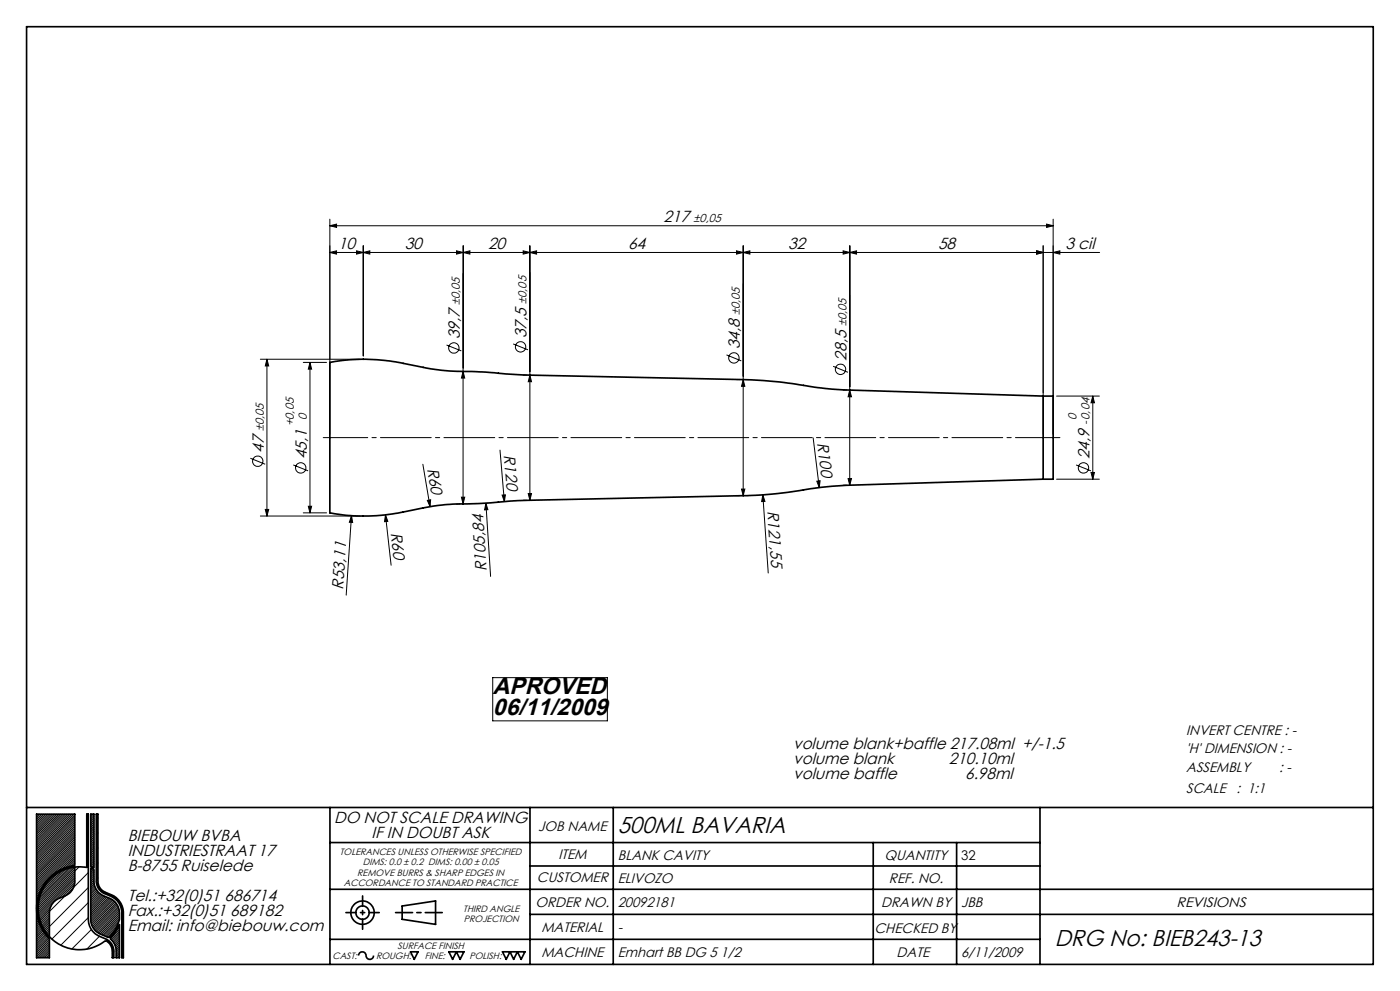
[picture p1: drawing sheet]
<svg xmlns="http://www.w3.org/2000/svg" width="420mm" height="297mm" viewBox="0 0 420 297" stroke-linecap="round" stroke-linejoin="round" font-family="sans-serif">
<g fill="none" stroke="#000" stroke-width=".3">
<path d="M99 67.7l2-.5v1zM99 75.7l2-.5v1zM99 75.7h230.9M99 65.7v64.5M99 67.7h216.9M107 75.2l2 .5-2 .5zM109 75.7l1.9-.5v1zM109 73.7v33M136.9 75.2l2.1 .5-2.1 .5zM139 75.7l2-.5v1zM139 73.7v36.6M157 75.2l2 .5-2 .5z"/>
<path d="M159 75.7l2-.5v1zM159 73.7v76.2M220.9 75.2l2.1 .5-2.1 .5zM223 75.7l2-.5v1zM223 73.7v74.9M252.9 75.2l2.1 .5-2.1 .5zM255 75.7l2-.5v1zM255 73.7l-.1 71.7M311 75.2l1.9 .5-1.9 .5zM312.9 73.7v56.5M314 67.2l1.9 .5-1.9 .5zM315.9 75.7l2.1-.5v1z"/>
<path d="M315.9 65.7v64.5M138.9 82v69M78.1 107.7h29.8M80.1 107.7l.5 2h-1zM80.1 107.7v47M91 108.6h7M93 108.6l.5 2h-1zM93 108.6v45.1M133.9 103.4l4.5 1.8M136.9 111.3h1.1M138.9 111.3l.5 2h-1zM154 103.1l4.4 1.7"/>
<path d="M157 112.4h1M159 112.4l.5 2h-1zM217.9 106.4l4.5 1.8M220.9 113.8h1.1M223 113.8l.4 2h-.9zM249.9 109.8l4.5 1.8M252.9 116.9h1.1M254.9 116.9l.5 2h-1zM317 118.7h12.8M327.8 118.7l.5 2h-1zM327.8 118.7v24.9M75.1 137.3l4.5 1.8"/>
<path d="M88 139.3l4.4 1.8M126.9 139.1l2.1 12.7M150 134.9l1.3 15.4M243.9 131.2l1.9 14.9M322.8 139.3l4.5 1.8M78.1 154.7h29.8M79.6 152.7h1l-.5 2zM91 153.7h7M92.5 151.7h1l-.5 2zM105.4 154.5l.4 2.1-1-.1zM105.4 154.5l-1.5 23.9M115.6 154.3l.7 1.9-.9 .1z"/>
<path d="M115.6 154.3l1.7 15.1M128.2 150l1-.2-.2 2zM136.9 151h1.1M138.4 149h1l-.5 2zM145.8 150.8l.6 1.9-1 .1zM145.8 150.8l1.4 22M150.6 148.4l1-.1-.3 2zM157 149.9h1M158.5 147.9h1l-.5 2zM220.9 148.6h1.1M222.5 146.6h.9l-.4 2zM228.8 148.3l.7 2h-1z"/>
<path d="M228.8 148.3l1.7 23.4M245 144.2l1-.1-.2 2zM252.9 145.4h1.1M254.4 143.4h1l-.5 2zM317 143.6h12.8M327.3 141.6h1l-.5 2zM147.8 203.1h34.4v12.9h-34.4zM11.5 244l-.5 .5M12 244l-1 1M12.6 244l-1.6 1.6M13.1 244l-2.1 2.2M13.7 244l-2.7 2.7"/>
<path d="M14.3 244l-3.3 3.3M14.8 244l-3.8 3.9M15.4 244l-4.4 4.4M15.9 244l-4.9 5M16.5 244l-5.5 5.6M17.1 244l-6.1 6.1M17.6 244l-6.6 6.6M18.2 244l-7.2 7.2M18.7 244l-7.7 7.8M19.3 244l-8.3 8.3M19.9 244l-8.9 8.9M20.4 244l-9.4 9.5"/>
<path d="M21 244l-10 10M21.6 244l-10.6 10.6M21.9 260l-10.3 10.2M22.1 244l-11.1 11.2M22.4 244.3l-11.4 11.4M22.4 244.8l-11.4 11.5M22.4 245.4l-11.4 11.4M22.4 245.9l-11.4 11.5M22.4 246.5l-11.4 11.4M22.4 247l-11.4 11.5M22.4 247.6l-11.4 11.5M22.4 248.2l-11.4 11.4"/>
<path d="M22.4 248.7l-11.4 11.5M22.4 249.3l-11.4 11.5M22.4 249.9l-11.4 11.4M22.4 250.4l-11.4 11.5M22.4 251l-11.4 11.4M22.4 251.5l-11.4 11.5M22.4 252.1l-11.4 11.5M22.4 252.7l-11.4 11.4M22.4 253.2l-11.4 11.5M22.4 253.8l-11.4 11.5M22.4 254.3l-11.4 11.5M22.4 254.9l-11.4 11.5"/>
<path d="M22.4 255.5l-6.8 6.8M22.4 256l-4.9 5M22.4 256.6l-3.8 3.9M22.4 257.1l-2.9 3M22.4 257.7l-2 2.1M22.4 258.3l-1.3 1.3M22.4 258.8l-.6 .7M22.4 260l-10.9 10.9M23.7 259.8l-12.2 12.3M26 244h.1M26.5 257l-.5 .5M26.5 248l-.5 .5"/>
<path d="M26.5 252.5l-.5 .5M27.7 244l-.5 .5M28.2 244.1l-1 1M28.2 244.7l-1 .9M28.2 245.8l-1 1M28.2 246.4l-1 .9M28.2 248.6l-1 1M28.2 249.2l-1 .9M28.2 249.7l-1 1M28.2 250.3l-1 .9M28.2 250.9l-1 .9M28.2 252l-1 .9"/>
<path d="M28.2 252.6l-1 .9M28.2 253.7l-1 .9M28.2 254.8l-1 .9M28.2 255.3l-1 1M28.2 255.9l-1 1M28.2 256.5l-1 .9M28.2 257l-1 1M28.2 257.6l-1 .9M28.2 258.2l-1 .9M28.2 258.7l-1 1M28.2 259.9l-.2 .1M28.2 245.2l-1 1"/>
<path d="M28.2 246.9l-1 1M28.2 247.5l-1 1M28.2 248l-1 1M28.2 251.4l-1 1M28.2 253.1l-1 1M28.2 254.2l-1 1M28.2 259.3l-.6 .6M29.4 249.7l-.5 .5M29.4 254.1l-.5 .5M29.4 245.2l-.5 .4M29.4 258.7l-.5 .4M11 272h.1"/>
<path d="M11 272.6h.1M11 271.4h.1M11 273.1h.1M11 273.6v.1M11.1 270.8l-.1 .1M11.1 274.1l-.1 .1M11.1 270.1l-.1 .2M11.2 274.6l-.2 .2M11.3 269.4l-.3 .3M11.3 275l-.3 .3M11.4 275.5l-.4 .4M11.5 268.7l-.5 .5"/>
<path d="M11.5 275.9l-.5 .6M11.7 276.4l-.7 .6M11.7 267.9l-.7 .7M11.8 276.8l-.8 .8M12 277.2l-1 1M12.1 266.9l-1.1 1.2M12.1 277.6l-1.1 1.1M12.3 278l-1.3 1.3M12.5 278.3l-1.5 1.6M12.7 265.8l-1.7 1.7M12.7 278.7l-1.7 1.7M12.9 279l-1.9 1.9"/>
<path d="M13.2 279.4l-2.2 2.1M13.4 279.7l-2.4 2.4M14 263.9l-3 3M14.8 273.8l-2.6 2.6M14.8 274.4l-2.5 2.4M14.8 274.9l-2.3 2.3M14.8 275.4l-2.1 2.2M14.8 276l-1.9 2M14.8 276.6l-1.7 1.7M14.8 277.1l-1.5 1.6M14.8 278.3l-1.1 1.1M14.8 278.8l-.8 .9"/>
<path d="M14.8 279.4l-.6 .6M14.8 280l-.3 .3M14.9 272.5l-3 3.1M15.2 271.7l-3.4 3.4M17.5 261.6l-4.3 4.2M18.7 260.9l-6.1 6.1M19.6 260.5l-7.4 7.5M20.5 260.3l-8.5 8.5M21.2 260.1l-9.5 9.4M22.3 265.1l-3.7 3.8M22.4 260.5l-10.9 11M22.4 261.7l-10.9 10.9"/>
<path d="M22.4 262.2l-10.9 11M22.4 262.8l-10.9 10.9M22.4 263.3l-10.8 10.9M22.4 263.9l-10.7 10.7M22.4 264.5l-4.8 4.8M26.5 261.5l-14.5 14.5M26.5 266l-13 13M26.5 270.5l-10.9 10.9M26.5 275l-8.3 8.3M27.4 278.6l-5.8 5.8M27.7 260.4l-.5 .4M28.1 260.5l-.9 .9"/>
<path d="M28.2 261.5l-1 1M28.2 262.1l-1 .9M28.2 263.2l-1 1M28.2 263.8l-1 .9M28.2 260.9l-1 1M28.2 262.6l-1 1M28.2 264.3l-1 1M28.3 264.8l-1.1 1M28.3 265.3l-1.1 1.1M28.5 265.7l-1.3 1.3M28.6 266.1l-1.4 1.4M28.8 266.5l-1.6 1.6"/>
<path d="M29 266.8l-1.8 1.8M29.3 267.2l-2.1 2M29.4 263.1l-.5 .5M29.6 267.4l-2.4 2.4M29.8 267.7l-2.6 2.6M30.2 268l-3 2.9M30.4 266.6l-.3 .3M30.5 268.2l-3.3 3.3M30.9 268.4l-3.7 3.6M31.3 268.6l-4.1 4M31.6 268.7l-4.4 4.5M32 268.9l-4.8 4.8"/>
<path d="M32.5 269.1l-5.3 5.1M32.8 269.2l-5.6 5.6M33.2 269.4l-6 6M33.4 268.1l-.4 .4M33.6 269.6l-6.4 6.3M33.9 269.8l-6.6 6.6M34.2 270.1l-6.8 6.8M34.3 279l-1.9 1.9M34.5 270.3l-6.9 7M34.8 270.6l-7.1 7.1M35 271l-7.1 7.1M35 277.7l-3 3"/>
<path d="M35.2 271.3l-7 7.1M35.4 271.7l-7 7M35.5 276.7l-3.9 3.9M35.6 272.1l-6.9 6.9M35.7 272.5l-6.7 6.8M35.8 273l-6.5 6.5M35.8 275.8l-4.6 4.6M35.8 273.5l-6.2 6.2M35.8 274.1l-5.8 5.8M35.8 274.6l-5.4 5.5M35.8 275.2l-5 5M35.8 277.5l-.3 .2"/>
<path d="M35.8 278l-.9 1M35.8 278.6l-2.7 2.7M35.8 279.1l-2.5 2.5M35.8 279.7l-2.2 2.2M35.9 270.1l-.4 .4M37 273.5l-.5 .4M37 278l-.5 .4M13.6 280l-2.6 2.6M13.9 280.3l-2.9 2.9M14.1 280.6l-3.1 3.2M14.4 280.9l-3.4 3.4M14.6 281.2l-3.6 3.7"/>
<path d="M14.8 280.5l-.1 .1M14.8 281.6l-3.8 3.9M14.8 282.2l-3.8 3.8M14.8 282.7l-3.8 3.9M14.8 283.3l-3.7 3.7M14.8 283.9l-3.1 3.1M14.8 284.4l-2.6 2.6M14.8 285l-2 2M14.8 285.6l-1.5 1.4M14.8 286.1l-.9 .9M14.8 286.7l-.3 .3M29.8 280.6l-3.8 3.8"/>
<path d="M32.8 282.1l-.3 .4M34.1 285.3l-.4 .5M35.8 280.2l-1.9 2M35.8 280.8l-1.7 1.7M35.8 281.4l-1.5 1.5M35.8 281.9l-1.3 1.4M35.8 282.5l-1.2 1.2M35.8 283.1l-1 1M35.8 283.6l-.9 1M35.8 284.2l-.9 .9M35.8 284.8l-.9 .9M35.8 285.3l-.9 1"/>
<path d="M35.8 285.9l-.9 .9M35.8 286.4l-.6 .6M35.8 287h.1M37 282.4l-.5 .5M37 286.9l-.1 .1"/>
<circle cx="136.2" cy="104.3" r="1.55"/>
<circle cx="156.2" cy="104" r="1.55"/>
<circle cx="220.2" cy="107.3" r="1.55"/>
<circle cx="252.2" cy="110.7" r="1.55"/>
<circle cx="77.3" cy="138.2" r="1.55"/>
<circle cx="90.2" cy="140.2" r="1.56"/>
<circle cx="325" cy="140.2" r="1.55"/>
</g>
<g fill="none" stroke="#000" stroke-width=".5">
<path d="M8 8h404v281h-404zM312.9 118.7l-57.9-1.8a136.7 136.7 0 0 1-19.9-2.3l-9.7-.8-70-1.5a213.7 213.7 0 0 0-20.5-1.1l-5.6-.6-8.3-1.7a52.5 52.5 0 0 0-22-.1v44.8a54.1 54.1 0 0 0 22-.1l6-1.3a74.7 74.7 0 0 1 16.7-1.3l14.1-.9 65.2-1.4a156.1 156.1 0 0 0 23.4-2.6l7.5-.6 59-1.8M312.9 118.7v24.9M312.9 118.7h3v24.9h-3M8 242h404M11 244h11.4v15.4a12.9 12.9 0 0 0-10.7 8.6 12.9 12.9 0 0 0 3.1 13.4v5.6h-3.8zM22.4 259.9v4.2a4.7 4.7 0 0 1-2.9 4.4l-1.8 .7a4.7 4.7 0 0 0-2.9 4.4v7.1M26 244h.5v31.6a5.6 5.6 0 0 0 3.4 5l1.7 .8a4 4 0 0 1 2.5 3.7v1.9h-.4v-1.9l-.3-1.4-.6-1-1.1-.8a12.4 12.4 0 0 1-19.8-6.6 12.4 12.4 0 0 1 14.1-15.3zM27.2 244h1v16l-1-.3zM28.9 244h.5v20.7l.2 .8 .8 1.1 1.2 .8 1.7 .7a5.9 5.9 0 0 1 3.7 5.5v13.4h-.5v-13.4a5.5 5.5 0 0 0-3.3-5l-1.8-.8a4.1 4.1 0 0 1-2.5-3.7zM99 242v47M99 252.5h213"/>
<path d="M159 242v47M159 259.5h153M184 242v47M262 252.5v36.5M287 252.5v36.5M312 242v47M27.2 260.2l1 .4v3.5a4.8 4.8 0 0 0 2.9 4.4l1.8 .7a4.8 4.8 0 0 1 2.9 4.4 6.5 6.5 0 0 1-.7 4l-.8 1.4-1.7 2.1-2.4-1.1a4.8 4.8 0 0 1-3-4.4zM35.8 277.1v9.9h-.9l-.2-3.1-.6-1.4-1.1-1.2 1.6-2zM99 266.5h313M120.6 271.5l10.1-1.5v7l-10.1-1.5zM159 274h253M99 281.5h213"/>
<path d="M107.6 286.4a1.16 1.16 0 0 1 1.3-1.1 1.16 1.16 0 0 1 1 1.4 1.13 1.13 0 0 0 1.2 .8 1.13 1.13 0 0 0 1-1.1M123.2 285.3h2.2l-1.1 2.2zM134.7 285.3h4.5l-1.2 2.2-1.1-2.2-1.1 2.2zM150.7 285.3h6.8l-1.1 2.2-1.2-2.2-1.1 2.2-1.1-2.2-1.1 2.2z"/>
<circle cx="108.8" cy="273.5" r="3.5"/>
<circle cx="108.8" cy="273.5" r="2"/>
</g>
<path d="M318 131.2h-221" fill="none" stroke="#000" stroke-width=".3" stroke-dasharray="15.2 1.3 1.3 1.3" stroke-dashoffset="1.9"/>
<path d="M118.7 273.5h14" fill="none" stroke="#000" stroke-width=".5" stroke-dasharray="6.3 1.3 1.3 1.3" stroke-dashoffset="1.3"/>
<path d="M103.8 273.5h10M108.8 278.5v-10" fill="none" stroke="#000" stroke-width=".5" stroke-dasharray="6.3 1.3 1.3 1.3" stroke-dashoffset="3.3"/>
<g fill="#000">
<path d="M105.4 154.5l.4 2.1-1-.1zM115.6 154.3l.7 1.9-.9 .1zM128.2 150l1-.2-.2 2zM145.8 150.8l.6 1.9-1 .1zM150.6 148.4l1-.1-.3 2zM228.8 148.3l.7 2h-1zM245 144.2l1-.1-.2 2z"/>
<path d="M99 67.7l2-.5v1zM314 67.2l1.9 .5-1.9 .5z"/>
<path d="M311 75.2l1.9 .5-1.9 .5zM255 75.7l2-.5v1zM252.9 75.2l2.1 .5-2.1 .5zM223 75.7l2-.5v1zM220.9 75.2l2.1 .5-2.1 .5zM159 75.7l2-.5v1zM157 75.2l2 .5-2 .5zM139 75.7l2-.5v1zM136.9 75.2l2.1 .5-2.1 .5zM109 75.7l1.9-.5v1zM107 75.2l2 .5-2 .5zM99 75.7l2-.5v1z"/>
<path d="M315.9 75.7l2.1-.5v1zM311 75.2l1.9 .5-1.9 .5z"/>
<path d="M80.1 107.7l.5 2h-1zM79.6 152.7h1l-.5 2zM159 112.4l.5 2h-1zM158.5 147.9h1l-.5 2zM223 113.8l.4 2h-.9zM222.5 146.6h.9l-.4 2zM254.9 116.9l.5 2h-1zM254.4 143.4h1l-.5 2z"/>
<path d="M138.9 111.3l.5 2h-1zM138.4 149h1l-.5 2z"/>
<path d="M92.5 151.7h1l-.5 2zM93 108.6l.5 2h-1z"/>
<path d="M327.3 141.6h1l-.5 2zM327.8 118.7l.5 2h-1z"/>
</g>
<g font-size="7.1">
<text x="147.9" y="208">APROVED</text>
<text x="147.9" y="214.4">06/11/2009</text>
</g>
<g font-size="6.9">
<text x="185.3" y="249.7">500ML BAVARIA</text>
<text x="316.4" y="283.5">DRG No: BIEB243-13</text>
</g>
<g font-size="4.8">
<text x="199" y="66.6">217</text>
<text x="101.4" y="74.6">10</text>
<text x="121.4" y="74.6">30</text>
<text x="146.4" y="74.6">20</text>
<text x="188.4" y="74.6">64</text>
<text x="236.4" y="74.6">32</text>
<text x="281.4" y="74.6">58</text>
<text x="319.6" y="74.6">3 cil</text>
<text x="137.9" y="101.7" transform="rotate(-90 137.9 101.7)">39,7</text>
<text x="158" y="101.4" transform="rotate(-90 158 101.4)">37,5</text>
<text x="222" y="104.7" transform="rotate(-90 222 104.7)">34,8</text>
<text x="253.9" y="108.1" transform="rotate(-90 253.9 108.1)">28,5</text>
<text x="79.1" y="135.7" transform="rotate(-90 79.1 135.7)">47</text>
<text x="92" y="137.7" transform="rotate(-90 92 137.7)">45,1</text>
<text x="151.2" y="136.4" transform="rotate(85 151.2 136.4)">R120</text>
<text x="245.2" y="132.7" transform="rotate(83 245.2 132.7)">R100</text>
<text x="326.8" y="137.7" transform="rotate(-90 326.8 137.7)">24,9</text>
<text x="128.1" y="140.5" transform="rotate(80 128.1 140.5)">R60</text>
<text x="230.2" y="153.1" transform="rotate(86 230.2 153.1)">R121,55</text>
<text x="117.3" y="159.8" transform="rotate(84 117.3 159.8)">R60</text>
<text x="146.1" y="171.2" transform="rotate(-94 146.1 171.2)">R105,84</text>
<text x="103" y="176.7" transform="rotate(-86 103 176.7)">R53,11</text>
<text x="238" y="224.5">volume blank+baffle 217.08ml +/-1.5</text>
<text x="238" y="228.9">volume blank</text>
<text x="238" y="233.4">volume baffle</text>
<text x="284.7" y="228.9">210.10ml</text>
<text x="289.5" y="233.4">6.98ml</text>
<text x="38.3" y="251.9">BIEBOUW BVBA</text>
<text x="100.2" y="246.6">DO NOT SCALE DRAWING</text>
<text x="111.5" y="251.1">IF IN DOUBT ASK</text>
<text x="38.3" y="256.5">INDUSTRIESTRAAT 17</text>
<text x="38.3" y="261">B-8755 Ruiselede</text>
<text x="38.3" y="270">Tel.:+32(0)51 686714</text>
<text x="38.3" y="274.6">Fax.:+32(0)51 689182</text>
<text x="38.3" y="279.1">Email: info@biebouw.com</text>
</g>
<g font-size="4.1">
<text x="355.9" y="220.3">INVERT CENTRE : -</text>
<text x="355.9" y="225.7">'H' DIMENSION : -</text>
<text x="355.9" y="231.4">ASSEMBLY</text>
<text x="383.7" y="231.4">: -</text>
<text x="355.9" y="237.5">SCALE</text>
<text x="371" y="237.5">: 1:1</text>
<text x="161.4" y="249">JOB NAME</text>
<text x="167.5" y="257.4">ITEM</text>
<text x="185.3" y="257.7">BLANK CAVITY</text>
<text x="265.4" y="257.8">QUANTITY</text>
<text x="161.1" y="264.3">CUSTOMER</text>
<text x="185.3" y="264.6">ELIVOZO</text>
<text x="266.7" y="264.6">REF. NO.</text>
<text x="160.7" y="271.8">ORDER NO.</text>
<text x="185.3" y="271.7">20092181</text>
<text x="264.4" y="271.7">DRAWN BY</text>
<text x="288.3" y="271.7">JBB</text>
<text x="352.9" y="271.7">REVISIONS</text>
<text x="162.4" y="279.4">MATERIAL</text>
<text x="185.3" y="279.4">-</text>
<text x="262.3" y="279.6">CHECKED BY</text>
<text x="162.4" y="286.9">MACHINE</text>
<text x="185.3" y="286.8">Emhart BB DG 5 1/2</text>
<text x="269" y="286.9">DATE</text>
<text x="288.3" y="286.9">6/11/2009</text>
</g>
<text font-size="4" x="288.4" y="257.8">32</text>
<g font-size="3.5">
<text x="208" y="66.7">±0,05</text>
<text x="138" y="91.4" transform="rotate(-90 138 91.4)">±0,05</text>
<text x="158" y="91.1" transform="rotate(-90 158 91.1)">±0,05</text>
<text x="222" y="94.4" transform="rotate(-90 222 94.4)">±0,05</text>
<text x="254" y="97.8" transform="rotate(-90 254 97.8)">±0,05</text>
<text x="92" y="125.8" transform="rotate(-90 92 125.8)">0</text>
<text x="322.9" y="125.8" transform="rotate(-90 322.9 125.8)">0</text>
<text x="79.1" y="129.2" transform="rotate(-90 79.1 129.2)">±0,05</text>
<text x="88.1" y="127.8" transform="rotate(-90 88.1 127.8)">+0,05</text>
<text x="326.9" y="127.3" transform="rotate(-90 326.9 127.3)">-0,04</text>
</g>
<g font-size="2.8">
<text x="102" y="256.1">TOLERANCES UNLESS OTHERWISE SPECIFIED</text>
<text x="107.2" y="262.5">REMOVE BURRS &amp; SHARP EDGES IN</text>
<text x="108.8" y="259.1">DIMS: 0.0 ± 0.2 DIMS: 0.00 ± 0.05</text>
<text x="103.2" y="265.5">ACCORDANCE TO STANDARD PRACTICE</text>
<text x="139" y="273.5">THIRD ANGLE</text>
<text x="139.2" y="276.5">PROJECTION</text>
<text x="99.7" y="287.3">CAST:</text>
<text x="112.8" y="287.3">ROUGH:</text>
<text x="119.3" y="284.4">SURFACE FINISH</text>
<text x="127.5" y="287.3">FINE:</text>
<text x="140.8" y="287.3">POLISH:</text>
</g>
</svg>
